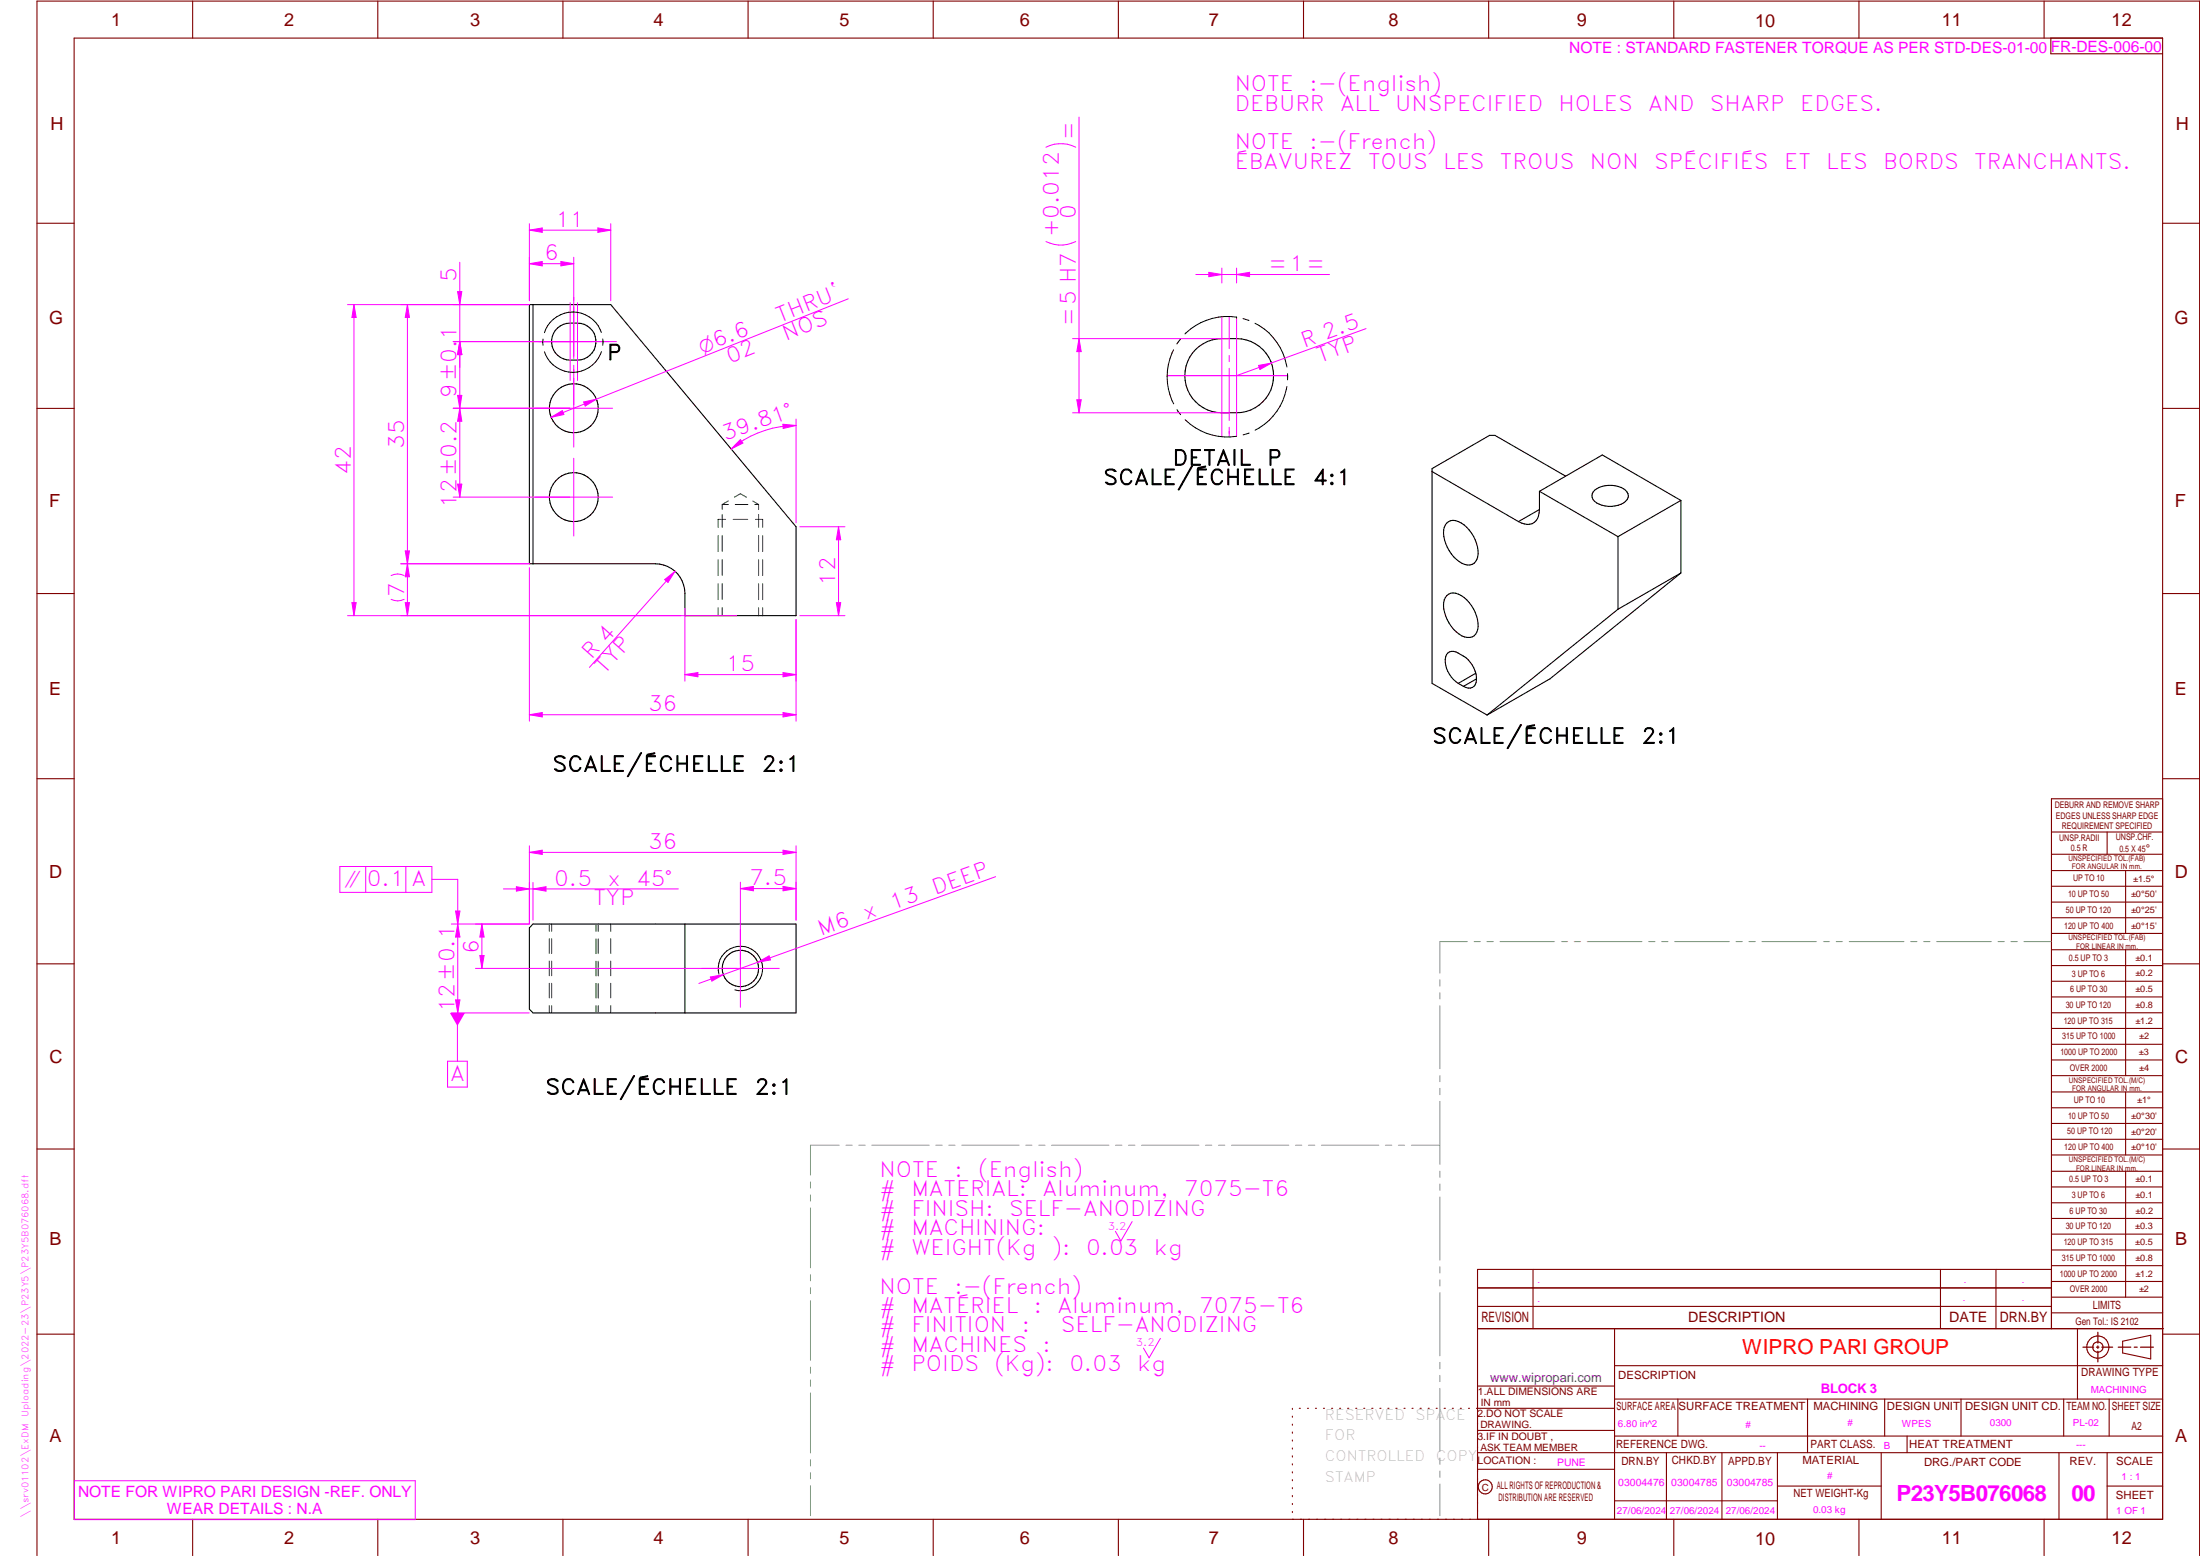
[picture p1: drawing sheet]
<svg xmlns="http://www.w3.org/2000/svg" width="594mm" height="420mm" viewBox="0 0 594 420" stroke-linecap="round" stroke-linejoin="round" font-family="sans-serif">
<g fill="none" stroke="#800000" stroke-width=".3">
<path d="M20 10.3h564v400h-564zM52 .3v10M102 .3v10M152 .3v10M202 .3v10M252 .3v10M302 .3v10M352 .3v10M402 .3v10M452 .3v10M502 .3v10M552 .3v10"/>
<path d="M553.8 10.3v4.2h30.2M10 60.3h10M584 60.3h10M10 110.3h10M584 110.3h10M10 160.3h10M584 160.3h10M10 210.3h10M584 215.7h-30v143.1M584 210.3h10M554 224.7h30M554 230.7h30"/>
<path d="M554 235.1h30M554 239.3h30M569 224.7v6M574 235.1v17M554 243.6h30M554 247.8h30M554 252.1h30M554 256.5h30M574 256.5v33.9M10 260.3h10M554 260.7h30M554 265h30"/>
<path d="M554 269.2h30M554 273.5h30M554 277.7h30M584 260.3h10M554 282h30M554 286.2h30M554 290.4h30M554 294.9h30M554 299.1h30M574 294.9v17M10 310.3h10M554 303.4h30"/>
<path d="M554 307.6h30M554 311.9h30M554 316.3h30M574 316.3v34M584 310.3h10M554 320.5h30M554 324.8h30M554 329h30M554 333.2h30M554 337.5h30M399 358.8h185.2M399 352.8h155"/>
<path d="M399 347.8h155M414 342.8v16M436 358.8v51.5M524 342.8v16M539 342.8v16M554 341.8h30M554 346h30M554 350.3h30M554 354.5h30M554 342.8h-155v67.5M561 358.8v19M10 360.3h10"/>
<path d="M399 374.3h37M436 377.8h148M453.1 377.8v10M488.1 377.8v14.5M508.9 377.8v10M529.5 377.8v10M557.3 377.8v10M569.5 377.8v10M573.2 362.2l7.6-1.6v6.3l-7.6-1.6zM584 368.8h-148M584 360.3h10M349 380.3v.3"/>
<path d="M349 382.4v.3M349 384.6v.3M349 386.7v.3M349 388.8v.3M349 391v.3M349 393.1v.3M349 395.3v.3M349 397.4v.3M349 399.5v.3M350.9 380.3h.2M353.1 380.3h.2M355.2 380.3h.3"/>
<path d="M357.4 380.3h.3M359.6 380.3h.3M361.7 380.3h.3M363.9 380.3h.3M366.1 380.3h.3M368.3 380.3h.2M370.4 380.3h.3M372.6 380.3h.3M374.8 380.3h.3M376.9 380.3h.4M379.1 380.3h.3M381.3 380.3h.3"/>
<path d="M383.4 380.3h.4M385.6 380.3h.3M387.8 380.3h.3M390 380.3h.3M392.2 380.3h.3M394.3 380.3h.3M396.5 380.3h.3M398.7 380.3h37.3M399 396.7h37M399 392.3h185M399 386.2h37M436 387.8h148"/>
<path d="M450 392.3v18M465 392.3v18M480 392.3v18M508 392.3v18M515 387.8v4.5M556 392.3v18M569 392.3v18M52 410.3v9.7M102 410.3v9.7M152 410.3v9.7M202 410.3v9.7M252 410.3v9.7"/>
<path d="M302 410.3v9.7M349 401.7v.3M349 403.8v.4M349 406v.3M349 408.1v.3M352 410.3v9.7M402 410.3v9.7M436 405.3h44M452 410.3v9.7M480 401.3h28M502 410.3v9.7M552 410.3v9.7"/>
<path d="M569 401.3h15M10 420v-419.7h584v419.7"/>
<circle cx="566.5" cy="363.7" r="1.39"/>
<circle cx="566.5" cy="363.8" r="3"/>
<circle cx="401.1" cy="401.5" r="1.9"/>
</g>
<g fill="none" stroke="#f0f" stroke-width=".27">
<path d="M143.5 92.2h22.9M154 81.7v21M154.9 80.3v.8M154.9 82.9v13.9M154.9 98.6v22.1M155.9 81.7v21M144.4 110.2h21M144.4 134.2h21M154.9 123.7v21M184.9 164.3v19.6M215 167.3v16.6M211.4 181.6l3.6 .6-3.6 .6z"/>
<path d="M199.9 251v21M189.4 261.5h21M305.7 329.9l-3 5.2-1.5-2.6M313.3 361.4l-3 5.2-1.5-2.6M20.1 399.8h92v10.5h-92z"/>
</g>
<g fill="none" stroke="#949494" stroke-width=".27">
<path d="M396.2 254.3h-7.4v8.5M398.1 254.3h1.6M401.5 254.3h1.8M405 254.3h14.8M421.6 254.3h1.7M425.1 254.3h1.7M428.6 254.3h14.8M445.2 254.3h1.7M448.7 254.3h1.7M452.2 254.3h14.8M468.8 254.3h1.7M472.3 254.3h1.7"/>
<path d="M475.8 254.3h14.8M492.4 254.3h1.7M495.8 254.3h1.8M499.4 254.3h14.7M516 254.3h1.6M519.4 254.3h1.8M522.9 254.3h14.8M539.5 254.3h1.7M543 254.3h1.7M546.5 254.3h7.4M388.8 264.5v1.8M388.8 268.1v1.6"/>
<path d="M388.8 271.6v17M388.8 290.4v1.7M388.8 293.9v1.7M388.8 297.4v17M218.9 319.2v1.6M226.6 309.2h-7.7v8.1M228.4 309.2h1.7M231.9 309.2h1.7M235.4 309.2h15.5M252.7 309.2h1.7M256.2 309.2h1.7M259.7 309.2h15.5"/>
<path d="M277 309.2h1.7M280.5 309.2h1.7M284 309.2h15.5M301.2 309.2h1.8M304.8 309.2h1.7M308.3 309.2h15.5M325.5 309.2h1.7M329.1 309.2h1.6M332.6 309.2h15.4M349.8 309.2h1.7M353.3 309.2h1.7M356.8 309.2h15.5"/>
<path d="M374.1 309.2h1.7M377.6 309.2h1.7M381.1 309.2h7.7M388.8 316.2v1.7M388.8 319.7v1.7M218.9 322.6v1.8M218.9 326.1v16.2M388.8 323.2v17.1M218.9 344.1v1.8M218.9 347.6v1.7M218.9 351.2v16.1M388.8 342.1v1.6"/>
<path d="M388.8 345.6v1.7M388.8 349v17.1M218.9 369.1v1.7M218.9 372.6v1.8M218.9 376.1v16.2M388.8 367.9v1.7M388.8 371.4v1.7M388.8 374.9v17M218.9 394.1v1.8M218.9 397.6v1.7M388.8 393.7v1.7M388.8 397.2v1.7"/>
<path d="M218.9 401.2v8.1M388.8 400.7v8.6"/>
</g>
<path d="M566.5 359.7v3M562.5 363.8h2.9M566.1 363.8h.7M566.5 363.4v.7M566.5 364.9v2.8M567.6 363.8h2.9M572 363.8h3.4M576.3 363.8h.8M578 363.8h3.5" fill="none" stroke="#800000" stroke-width=".34"/>
<g fill="none" stroke="#000" stroke-width=".3">
<path d="M143 82.3h21.9l50.1 59.9v24h-30.1v-6a8 8 0 0 0-8-8h-33.9zM143.9 82.3v69.9M150.6 88.6a7.9 7.9 0 0 1 8-.6 5 5 0 0 1 2.1 5.6 5 5 0 0 1-4.8 3.6 6.6 6.6 0 0 1-5.3-1.3 5 5 0 0 1 0-7.3zM386.7 127.3l23.3 13.5M415.7 137.6a3.6 3.6 0 0 1-2.6 4 5 5 0 0 1-3.1-.8M415.7 137.6l-5.7 3.2M415.7 132.7l17-9.8 21.2 12.2M415.7 132.7l21.2 12.2M415.7 132.7v4.9M422.8 128.6l-19.1-11h-1.5l-15.5 8.9v58l14.9 8.6M430.6 132.4a7.2 7.2 0 0 1 8.3 0 2 2 0 0 1-.5 3.4 7 7 0 0 1-8.2-.9 1.94 1.94 0 0 1 .4-2.5zM453.9 135.1v19.6"/>
<path d="M453.9 135.1l-17 9.8M390.7 141.2a2.96 2.96 0 0 1 3.9 0 9.8 9.8 0 0 1 4.4 9.2 2.68 2.68 0 0 1-4.2 1.7 9.8 9.8 0 0 1-4.8-9.7zM436.9 144.9v19.6M453.9 154.7l-17 9.8M453.9 154.7l-35.4 28.6-16.9 9.8M390.7 160.8a2.96 2.96 0 0 1 3.9 0 9.8 9.8 0 0 1 4.4 9.2 2.68 2.68 0 0 1-4.2 1.7 9.8 9.8 0 0 1-4.8-9.7zM436.9 164.5l-35.3 28.6M393.8 184.5l1.4 .8M393.8 184.5a7.3 7.3 0 0 1-3.4-7.2 2.03 2.03 0 0 1 3.4-.9 7.7 7.7 0 0 1 4.8 7.9 2.08 2.08 0 0 1-3.4 1M398.5 181.8l-4.7 2.7M398.7 183.3l-3.5 2M143.9 249.5h71.1v24h-71.1l-.9-1v-22z"/>
<path d="M184.9 249.5v24"/>
<circle cx="154.9" cy="110.2" r="6.6"/>
<circle cx="154.9" cy="134.2" r="6.6"/>
<circle cx="199.9" cy="261.5" r="4.9"/>
</g>
<g fill="none" stroke="#008000" stroke-width=".27">
<path d="M195 136.2h1.7M195 136.2v1.3M195 138.9v3.5M196.7 135.3l-1.7 .9M198.3 134.2l1.6-.9 1.7 1M198.5 136.2h3.5M203.3 135.3l1.5 .9M203.8 136.2h1M204.8 136.2v1.4M204.8 138.9v3.5M193.9 144.6v4.3M193.9 151.1v4.3"/>
<path d="M193.9 157.6v4.3M195 144.6v4.3M195 151.1v4.3M195 157.6v4.3M196 140.3h-2.1v2.1M198 140.3h3.9M204 140.3h1.9v2.1M204.8 144.6v4.3M204.8 151.1v4.3M204.8 157.6v4.3M205.9 144.6v4.3M205.9 151.1v4.3"/>
<path d="M205.9 157.6v4.3M193.9 164.1v2.1M195 164.1v2.1M204.8 164.1v2.1M205.9 164.1v2.1M148.3 249.5v2M148.3 253.5v4M148.3 259.5v4M149 249.5v2M149 253.5v4M149 259.5v4M160.9 249.5v2"/>
<path d="M160.9 253.5v4M160.9 259.5v4M161.5 249.5v2M161.5 253.5v4M161.5 259.5v4M164.9 249.5v2M164.9 253.5v4M164.9 259.5v4M148.3 265.5v4M148.3 271.5v2M149 265.5v4M149 271.5v2"/>
<path d="M160.9 265.6v3.9M160.9 271.6v1.9M161.5 265.6v3.9M161.5 271.6v1.9M164.9 265.5v4M164.9 271.5v2"/>
</g>
<path d="M194.1 263.1a6 6 0 0 1 5.3-7.6 6 6 0 0 1 6.5 6.5 6 6 0 0 1-7.5 5.3" fill="none" stroke="#000" stroke-width=".27"/>
<path d="M211.4 181.6l3.6 .6-3.6 .6z" fill="#f0f"/>
<path d="M184.9 182.2l3.6-.6v1.2z" fill="none" stroke="#f0f" stroke-width=".27"/>
<path d="M184.9 182.2l3.6-.6v1.2z" fill="#f0f"/>
<path d="M143 153.3v41.4M215 167.3v27.4M184.9 182.2h30.1M211.4 192.4l3.6 .6-3.6 .6z" fill="none" stroke="#f0f" stroke-width=".27"/>
<path d="M211.4 192.4l3.6 .6-3.6 .6z" fill="#f0f"/>
<path d="M143 193l3.4-.6v1.2z" fill="none" stroke="#f0f" stroke-width=".27"/>
<path d="M143 193l3.4-.6v1.2z" fill="#f0f"/>
<path d="M216 142.2h12.2M216 166.2h12.2M225.8 162.7h1.2l-.6 3.5zM143 193h72" fill="none" stroke="#f0f" stroke-width=".27"/>
<path d="M225.8 162.7h1.2l-.6 3.5z" fill="#f0f"/>
<path d="M226.4 142.2l.6 3.6h-1.2z" fill="none" stroke="#f0f" stroke-width=".27"/>
<path d="M226.4 142.2l.6 3.6h-1.2z" fill="#f0f"/>
<path d="M143 62.1l3.4-.5v1.1zM143 60.4v20.8M164.9 60.4v20.8M226.4 142.2v24" fill="none" stroke="#f0f" stroke-width=".27"/>
<path d="M143 62.1l3.4-.5v1.1z" fill="#f0f"/>
<path d="M161.5 61.6l3.4 .5-3.4 .6z" fill="none" stroke="#f0f" stroke-width=".27"/>
<path d="M161.5 61.6l3.4 .5-3.4 .6z" fill="#f0f"/>
<path d="M143 71.2l3.4-.6v1.2zM143 62.1h21.9M143 69.5v11.7M154.9 69.5v26.7" fill="none" stroke="#f0f" stroke-width=".27"/>
<path d="M143 71.2l3.4-.6v1.2z" fill="#f0f"/>
<path d="M151.5 70.6l3.4 .6-3.4 .6z" fill="none" stroke="#f0f" stroke-width=".27"/>
<path d="M151.5 70.6l3.4 .6-3.4 .6z" fill="#f0f"/>
<path d="M143 71.2h11.9M122.4 92.2h32.5M124.2 92.2l.5 3.6h-1.1zM122.4 110.2h31.5" fill="none" stroke="#f0f" stroke-width=".27"/>
<path d="M124.2 92.2l.5 3.6h-1.1z" fill="#f0f"/>
<path d="M123.6 106.8h1.1l-.5 3.4z" fill="none" stroke="#f0f" stroke-width=".27"/>
<path d="M123.6 106.8h1.1l-.5 3.4z" fill="#f0f"/>
<path d="M124.2 92.2v18M122.4 110.2h31.5M124.2 110.2l.5 3.5h-1.1zM122.4 134.2h31.5" fill="none" stroke="#f0f" stroke-width=".27"/>
<path d="M124.2 110.2l.5 3.5h-1.1z" fill="#f0f"/>
<path d="M123.6 130.7h1.1l-.5 3.5z" fill="none" stroke="#f0f" stroke-width=".27"/>
<path d="M123.6 130.7h1.1l-.5 3.5z" fill="#f0f"/>
<path d="M122.4 92.2h37.5M122.4 82.3h20.5M124.2 92.2l.5 3.6h-1.1zM124.2 110.2v24" fill="none" stroke="#f0f" stroke-width=".27"/>
<path d="M124.2 92.2l.5 3.6h-1.1z" fill="#f0f"/>
<path d="M123.6 78.7h1.1l-.5 3.6z" fill="none" stroke="#f0f" stroke-width=".27"/>
<path d="M123.6 78.7h1.1l-.5 3.6z" fill="#f0f"/>
<path d="M124.2 70.8v28.4M108.2 82.3h34.7M110 82.3l.6 3.4h-1.2zM108.2 152.2h34.7" fill="none" stroke="#f0f" stroke-width=".27"/>
<path d="M110 82.3l.6 3.4h-1.2z" fill="#f0f"/>
<path d="M109.4 148.8h1.2l-.6 3.4z" fill="none" stroke="#f0f" stroke-width=".27"/>
<path d="M109.4 148.8h1.2l-.6 3.4z" fill="#f0f"/>
<path d="M110 82.3v69.9M121.9 249.5h21M123.6 249.5l.6 3.5h-1.2zM121.9 273.5h21" fill="none" stroke="#f0f" stroke-width=".27"/>
<path d="M123.6 249.5l.6 3.5h-1.2z" fill="#f0f"/>
<path d="M123 270h1.2l-.6 3.5z" fill="none" stroke="#f0f" stroke-width=".27"/>
<path d="M123 270h1.2l-.6 3.5z" fill="#f0f"/>
<path d="M123.6 249.5v24M128.4 249.5h14.5M130.1 249.5l.6 3.5h-1.1zM128.4 261.5h70.5" fill="none" stroke="#f0f" stroke-width=".27"/>
<path d="M130.1 249.5l.6 3.5h-1.1z" fill="#f0f"/>
<path d="M129.6 258h1.1l-.6 3.5z" fill="none" stroke="#f0f" stroke-width=".27"/>
<path d="M129.6 258h1.1l-.6 3.5z" fill="#f0f"/>
<path d="M199.9 238.2v22.3M211.4 239.4l3.6 .5-3.6 .6zM215 238.2v10.3M130.1 249.5v12" fill="none" stroke="#f0f" stroke-width=".27"/>
<path d="M211.4 239.4l3.6 .5-3.6 .6z" fill="#f0f"/>
<path d="M199.9 239.9l3.5-.5v1.1z" fill="none" stroke="#f0f" stroke-width=".27"/>
<path d="M199.9 239.9l3.5-.5v1.1z" fill="#f0f"/>
<path d="M143 228.4v21.1M199.9 239.9h15.1M211.4 229.6l3.6 .6-3.6 .5zM215 228.4v20.1" fill="none" stroke="#f0f" stroke-width=".27"/>
<path d="M211.4 229.6l3.6 .6-3.6 .5z" fill="#f0f"/>
<path d="M143 230.2l3.4-.6v1.1z" fill="none" stroke="#f0f" stroke-width=".27"/>
<path d="M143 230.2l3.4-.6v1.1z" fill="#f0f"/>
<path d="M139.4 239.4l3.6 .6-3.6 .6zM143 230.2h72M143 238.3v11.2M143.9 238.3v10.2" fill="none" stroke="#f0f" stroke-width=".27"/>
<path d="M139.4 239.4l3.6 .6-3.6 .6z" fill="#f0f"/>
<path d="M143.9 240l3.5-.6v1.2z" fill="none" stroke="#f0f" stroke-width=".27"/>
<path d="M143.9 240l3.5-.6v1.2z" fill="#f0f"/>
<path d="M268.9 236.7l-80.2 28.9M135.9 240h47.3M191.8 263.8l3.5-.6-3.1 1.7z" fill="none" stroke="#f0f" stroke-width=".27"/>
<path d="M191.8 263.8l3.5-.6-3.1 1.7z" fill="#f0f"/>
<path d="M204.6 259.8l3.1-1.7 .4 1.1z" fill="none" stroke="#f0f" stroke-width=".27"/>
<path d="M204.6 259.8l3.1-1.7 .4 1.1z" fill="#f0f"/>
<path d="M179.5 156.5l2.8-2.2-1.9 3zM182.3 154.3l-23.1 25.9" fill="none" stroke="#f0f" stroke-width=".27"/>
<path d="M179.5 156.5l2.8-2.2-1.9 3z" fill="#f0f"/>
<path d="M93.8 82.3h49.1M93.8 166.2h105.1M95 162.7h1.2l-.6 3.5z" fill="none" stroke="#f0f" stroke-width=".27"/>
<path d="M95 162.7h1.2l-.6 3.5z" fill="#f0f"/>
<path d="M95.6 82.3l.6 3.4h-1.2z" fill="none" stroke="#f0f" stroke-width=".27"/>
<path d="M95.6 82.3l.6 3.4h-1.2z" fill="#f0f"/>
<path d="M95.6 82.3v83.9M229.1 80.7l-80.3 32M148.8 112.7l3-1.8 .5 1z" fill="none" stroke="#f0f" stroke-width=".27"/>
<path d="M148.8 112.7l3-1.8 .5 1z" fill="#f0f"/>
<path d="M157.6 108.5l3.5-.7-3.1 1.8z" fill="none" stroke="#f0f" stroke-width=".27"/>
<path d="M157.6 108.5l3.5-.7-3.1 1.8z" fill="#f0f"/>
<g fill="none" stroke="#000" stroke-width=".27">
<path d="M146.6 91.6v1.7M162.4 89.8a8.1 8.1 0 0 0-7.7-5.6 8.1 8.1 0 0 0-7.7 5.6M162.4 95a8.1 8.1 0 0 1-7.7 5.5 8.1 8.1 0 0 1-7.7-5.5M162.8 91.5v1.7M316.9 94.4a16.1 16.1 0 0 0 0 14.7M318.8 91.5l-1 1.4M333.9 85.6h.1M333.9 85.6a16.4 16.4 0 0 0-13.9 4.6M335.7 86l1.6 .5M338.9 87.3a16.3 16.3 0 0 1 8.6 11.8M317.8 110.6l1 1.4M320 113.3a16.1 16.1 0 0 0 13.9 4.5"/>
<path d="M337.3 116.9l-1.6 .5M347.5 104.4a16.1 16.1 0 0 1-8.6 11.8M347.7 100.9v1.7"/>
</g>
<path d="M322.9 94.4a9.9 9.9 0 0 1 7-3 14.6 14.6 0 0 1 9 1.4 10 10 0 0 1 4.7 11.2 10 10 0 0 1-9.7 7.5 14.6 14.6 0 0 1-9-1.4 10 10 0 0 1-2-15.7z" fill="none" stroke="#000" stroke-width=".3"/>
<path d="M326.4 73.5l3.5 .6-3.5 .6zM329.9 72.4v4M333.9 72.4v4M329.9 85.6v32.3M331.9 85.5v8.6M331.9 96v1.7M331.9 99.4v14.1M333.9 85.6v32.2M315.2 101.4h32.5M331.9 115.4v2.6" fill="none" stroke="#f0f" stroke-width=".27"/>
<path d="M326.4 73.5l3.5 .6-3.5 .6z" fill="#f0f"/>
<path d="M333.9 74.1l3.5-.6v1.2z" fill="none" stroke="#f0f" stroke-width=".27"/>
<path d="M333.9 74.1l3.5-.6v1.2z" fill="#f0f"/>
<path d="M282.4 39.8a9 9 0 0 1 8.1 0M282.4 65.2a9 9 0 0 0 8.1 0M322.9 74.1h36.1M289.6 91.4h42.4M291.4 91.4l.6 3.6h-1.2zM289.6 111.5h42.4" fill="none" stroke="#f0f" stroke-width=".27"/>
<path d="M291.4 91.4l.6 3.6h-1.2z" fill="#f0f"/>
<path d="M290.8 107.9h1.2l-.6 3.6z" fill="none" stroke="#f0f" stroke-width=".27"/>
<path d="M290.8 107.9h1.2l-.6 3.6z" fill="#f0f"/>
<path d="M291.4 31.6v79.9M339.8 98.7l3.5-.7-3.1 1.8zM368.9 88.7l-35 12.7" fill="none" stroke="#f0f" stroke-width=".27"/>
<path d="M339.8 98.7l3.5-.7-3.1 1.8z" fill="#f0f"/>
<path d="M105.6 155.4a3.9 3.9 0 0 1 3.5 0M108.2 152.2h34.7M105.6 161.8a3.9 3.9 0 0 0 3.5 0M108.2 166.2h75.7M109.4 162.7h1.2l-.6 3.5z" fill="none" stroke="#f0f" stroke-width=".27"/>
<path d="M109.4 162.7h1.2l-.6 3.5z" fill="#f0f"/>
<path d="M110 152.2l.6 3.5h-1.2z" fill="none" stroke="#f0f" stroke-width=".27"/>
<path d="M110 152.2l.6 3.5h-1.2z" fill="#f0f"/>
<path d="M211.4 114.6l3.6 .3-3.5 .8zM215 113.2v28M110 152.2v14" fill="none" stroke="#f0f" stroke-width=".27"/>
<path d="M211.4 114.6l3.6 .3-3.5 .8z" fill="#f0f"/>
<path d="M199.9 118.7l.7 .9-3.2 1.6z" fill="none" stroke="#f0f" stroke-width=".27"/>
<path d="M199.9 118.7l.7 .9-3.2 1.6z" fill="#f0f"/>
<path d="M215 114.9a27.5 27.5 0 0 0-17.6 6.3M123.5 273.5v13.1" fill="none" stroke="#f0f" stroke-width=".27"/>
<path d="M121.5 273.5h4.1l-2.1 3.5z" fill="#f0f"/>
<path d="M123.6 237.4v12.1M120.9 286.6h5.3v6.9h-5.3z" fill="none" stroke="#f0f" stroke-width=".27"/>
<path d="M123 246h1.2l-.6 3.5z" fill="#f0f"/>
<path d="M91.8 234h24.8v7h-24.8zM98.8 234v7M109.6 234v7M116.6 237.4h7M123 246h1.2l-.6 3.5z" fill="none" stroke="#f0f" stroke-width=".27"/>
<g font-size="6" fill="#f0f">
<text x="512.1" y="405.2">P23Y5B076068</text>
<text x="559.4" y="405.2">00</text>
</g>
<g font-size="5.7" fill="#f0f">
<text x="333.4" y="24.6">NOTE</text>
<text x="333.4" y="29.8">DEBURR</text>
<text x="353.6" y="24.6">:-(English)</text>
<text x="361.9" y="29.8">ALL</text>
<text x="376.8" y="29.8">UNSPECIFIED</text>
<text x="420.9" y="29.8">HOLES</text>
<text x="445.1" y="29.8">AND</text>
<text x="461.7" y="29.8">SHARP</text>
<text x="486.1" y="29.8">EDGES.</text>
<text x="290.5" y="37.8" transform="rotate(-90 290.5 37.8)">=</text>
<text x="333.4" y="40.3">NOTE</text>
<text x="353.6" y="40.3">:-(French)</text>
<text x="333.4" y="45.6">ÉBAVUREZ</text>
<text x="369.4" y="45.6">TOUS</text>
<text x="389.7" y="45.6">LES</text>
<text x="405" y="45.6">TROUS</text>
<text x="429.3" y="45.6">NON</text>
<text x="446.7" y="45.6">SPÉCIFIÉS</text>
<text x="481.8" y="45.6">ET</text>
<text x="493.1" y="45.6">LES</text>
<text x="508.5" y="45.6">BORDS</text>
<text x="533.1" y="45.6">TRANCHANTS.</text>
<text x="290.5" y="59" transform="rotate(-90 290.5 59)">0</text>
<text x="150" y="61.3">11</text>
<text x="286" y="64" transform="rotate(-90 286 64)">+0.012</text>
<text x="147" y="70.3">6</text>
<text x="123.3" y="76" transform="rotate(-90 123.3 76)">5</text>
<text x="342.5" y="73.3">=1=</text>
<text x="210.5" y="87.2" transform="rotate(-22 210.5 87.2)">THRU`</text>
<text x="290.5" y="88.1" transform="rotate(-90 290.5 88.1)">=5 H7</text>
<text x="212.2" y="92.2" transform="rotate(-22 212.2 92.2)">NOS</text>
<text x="352.2" y="93.9" transform="rotate(-20 352.2 93.9)">R 2.5</text>
<text x="197.1" y="98.2" transform="rotate(-22 197.1 98.2)">02</text>
<text x="356.4" y="97.9" transform="rotate(-20 356.4 97.9)">TYP</text>
<text x="123.3" y="107.5" transform="rotate(-90 123.3 107.5)">9±0.1</text>
<text x="195.8" y="119.2" transform="rotate(-20 195.8 119.2)">39.81°</text>
<text x="109.1" y="121.2" transform="rotate(-90 109.1 121.2)">35</text>
<text x="94.7" y="128.2" transform="rotate(-90 94.7 128.2)">42</text>
<text x="123.3" y="137.2" transform="rotate(-90 123.3 137.2)">12±0.2</text>
<text x="109.1" y="161.2" transform="rotate(-90 109.1 161.2)">7</text>
<text x="225.5" y="158.2" transform="rotate(-90 225.5 158.2)">12</text>
<text x="159.7" y="178.3" transform="rotate(-48 159.7 178.3)">R 4</text>
<text x="163.2" y="182.2" transform="rotate(-48 163.2 182.2)">TYP</text>
<text x="196" y="181.3">15</text>
<text x="175" y="192.1">36</text>
<text x="175" y="229.3">36</text>
<text x="99.1" y="239.2">0.1 A</text>
<text x="149.7" y="239.2">0.5</text>
<text x="164" y="239.2">x</text>
<text x="171.8" y="239.2">45°</text>
<text x="202.3" y="239.1">7.5</text>
<text x="160.2" y="244.4">TYP</text>
<text x="241.1" y="245.8" transform="rotate(-20 241.1 245.8)">13</text>
<text x="252.5" y="241.7" transform="rotate(-20 252.5 241.7)">DEEP</text>
<text x="233.8" y="248.5" transform="rotate(-20 233.8 248.5)">x</text>
<text x="129.3" y="257.5" transform="rotate(-90 129.3 257.5)">6</text>
<text x="221.7" y="252.8" transform="rotate(-20 221.7 252.8)">M6</text>
<text x="122.7" y="273.4" transform="rotate(-90 122.7 273.4)">12±0.1</text>
<text x="121.5" y="291.8">A</text>
<text x="237.5" y="317.8">NOTE</text>
<text x="257.7" y="317.8">:</text>
<text x="264.1" y="317.8">(English)</text>
<text x="237.5" y="323">#</text>
<text x="246.1" y="323">MATERIAL:</text>
<text x="281.5" y="323">Aluminum,</text>
<text x="319.8" y="323">7075-T6</text>
<text x="237.5" y="328.3">#</text>
<text x="246.1" y="328.3">FINISH:</text>
<text x="272.5" y="328.3">SELF-ANODIZING</text>
<text x="237.5" y="333.5">#</text>
<text x="246.1" y="333.5">MACHINING:</text>
<text x="237.5" y="338.8">#</text>
<text x="246.1" y="338.8">WEIGHT(Kg</text>
<text x="284" y="338.8">):</text>
<text x="293.3" y="338.8">0.03</text>
<text x="311.6" y="338.8">kg</text>
<text x="237.5" y="349.3">NOTE</text>
<text x="257.7" y="349.3">:-(French)</text>
<text x="237.5" y="354.5">#</text>
<text x="237.5" y="359.8">#</text>
<text x="246.1" y="359.8">FINITION</text>
<text x="246.1" y="354.5">MATÉRIEL</text>
<text x="275.9" y="359.8">:</text>
<text x="279.2" y="354.5">:</text>
<text x="285.6" y="354.5">Aluminum,</text>
<text x="286.5" y="359.8">SELF-ANODIZING</text>
<text x="323.8" y="354.5">7075-T6</text>
<text x="237.5" y="365">#</text>
<text x="246.1" y="365">MACHINES</text>
<text x="281.5" y="365">:</text>
<text x="237.5" y="370.3">#</text>
<text x="246.1" y="370.3">POIDS</text>
<text x="268.5" y="370.3">(Kg):</text>
<text x="288.8" y="370.3">0.03</text>
<text x="307.1" y="370.3">kg</text>
</g>
<g font-size="5.7">
<text x="163.9" y="97.2">P</text>
<text x="316.6" y="125.6">DETAIL</text>
<text x="342.2" y="125.6">P</text>
<text x="297.9" y="130.9">SCALE/ÉCHELLE</text>
<text x="354.5" y="130.9">4:1</text>
<text x="386.8" y="200.7">SCALE/ÉCHELLE</text>
<text x="443.3" y="200.7">2:1</text>
<text x="149.2" y="208.3">SCALE/ÉCHELLE</text>
<text x="205.7" y="208.3">2:1</text>
<text x="147.3" y="295.5">SCALE/ÉCHELLE</text>
<text x="203.8" y="295.5">2:1</text>
</g>
<text font-size="5.6" fill="#f00" x="470.5" y="365.5">WIPRO PARI GROUP</text>
<g font-size="5.4" fill="#f0f">
<text x="189.6" y="95.5" transform="rotate(-22 189.6 95.5)">O6.6</text>
<text x="93" y="239.2">i</text>
</g>
<g font-size="4.9" fill="#800000">
<text x="30" y="6.9">1</text>
<text x="76.7" y="6.9">2</text>
<text x="127" y="6.9">3</text>
<text x="176.5" y="6.9">4</text>
<text x="226.7" y="6.9">5</text>
<text x="275.4" y="6.9">6</text>
<text x="326.4" y="6.9">7</text>
<text x="375" y="6.9">8</text>
<text x="425.8" y="6.9">9</text>
<text x="473.9" y="7.3">10</text>
<text x="524.3" y="6.9">11</text>
<text x="570.2" y="6.9">12</text>
<text x="13.6" y="35.1">H</text>
<text x="587.6" y="35.1">H</text>
<text x="13.2" y="87.5">G</text>
<text x="587.2" y="87.5">G</text>
<text x="13.2" y="137">F</text>
<text x="587.2" y="137">F</text>
<text x="13.2" y="187.6">E</text>
<text x="587.2" y="187.6">E</text>
<text x="13.2" y="237">D</text>
<text x="587.2" y="237">D</text>
<text x="13.4" y="287.1">C</text>
<text x="587.4" y="287.1">C</text>
<text x="13.4" y="336.2">B</text>
<text x="587.4" y="336.2">B</text>
<text x="13.4" y="389.3">A</text>
<text x="587.4" y="389.3">A</text>
<text x="30" y="416.9">1</text>
<text x="76.7" y="416.9">2</text>
<text x="127" y="416.9">3</text>
<text x="176.5" y="416.9">4</text>
<text x="226.7" y="416.9">5</text>
<text x="275.4" y="416.9">6</text>
<text x="326.4" y="416.9">7</text>
<text x="375" y="416.9">8</text>
<text x="425.8" y="416.9">9</text>
<text x="473.9" y="417.3">10</text>
<text x="524.3" y="416.9">11</text>
<text x="570.2" y="416.9">12</text>
</g>
<g font-size="4.2" fill="#f0f">
<text x="423.7" y="14.3">NOTE : STANDARD FASTENER TORQUE AS PER STD-DES-01-00</text>
<text x="553.8" y="14">FR-DES-006-00</text>
<text x="21.1" y="404.3">NOTE FOR WIPRO PARI DESIGN -REF. ONLY</text>
<text x="45.1" y="408.8">WEAR DETAILS : N.A</text>
</g>
<g font-size="3.9" fill="#800000">
<text x="400" y="357.1">REVISION</text>
<text x="455.9" y="357.1">DESCRIPTION</text>
<text x="526.4" y="357.1">DATE</text>
<text x="540" y="357.1">DRN.BY</text>
</g>
<g font-size="3.9" fill="#c0c0c0">
<text x="357.8" y="383.3">RESERVED</text>
<text x="382.3" y="383.3">SPACE</text>
<text x="357.8" y="388.9">FOR</text>
<text x="357.8" y="394.5">CONTROLLED</text>
<text x="387.8" y="394.5">COPY</text>
<text x="357.8" y="400">STAMP</text>
</g>
<text font-size="3.6" fill="#f0f" x="491.7" y="376.1">BLOCK 3</text>
<text font-size="3.5" fill="#00f" x="402.4" y="373.3">www.wipropari.com</text>
<g font-size="3.1" fill="#800000">
<text x="565.1" y="353.5">LIMITS</text>
<text x="562" y="371.7">DRAWING TYPE</text>
<text x="437" y="372.3">DESCRIPTION</text>
<text x="436.5" y="380.8">SURFACE AREA</text>
<text x="453.3" y="380.8">SURFACE TREATMENT</text>
<text x="489.7" y="380.8">MACHINING</text>
<text x="509.5" y="380.8">DESIGN UNIT</text>
<text x="530.6" y="380.8">DESIGN UNIT CD.</text>
<text x="558" y="380.6">TEAM NO.</text>
<text x="570.3" y="380.7">SHEET SIZE</text>
<text x="575.6" y="386.1">A2</text>
<text x="436.4" y="391.1">REFERENCE DWG.</text>
<text x="437.8" y="395.5">DRN.BY</text>
<text x="451.4" y="395.4">CHKD.BY</text>
<text x="466.6" y="395.5">APPD.BY</text>
<text x="486.7" y="395.4">MATERIAL</text>
<text x="488.9" y="390.9">PART CLASS.</text>
<text x="515.6" y="390.9">HEAT TREATMENT</text>
<text x="519.6" y="395.9">DRG./PART CODE</text>
<text x="558.9" y="395.5">REV.</text>
<text x="571.4" y="395.6">SCALE</text>
<text x="484.3" y="404.2">NET WEIGHT-Kg</text>
<text x="571.4" y="404.7">SHEET</text>
</g>
<text font-size="3" fill="#800000" x="579.5" y="230.1">°</text>
<g font-size="2.8" fill="#f0f">
<text x="299.1" y="332.1">3.2</text>
<text x="306.7" y="363.6">3.2</text>
<text x="420.5" y="396">PUNE</text>
<text x="437" y="401.2">03004476</text>
<text x="451.3" y="401.2">03004785</text>
<text x="466.3" y="401.2">03004785</text>
</g>
<g font-size="2.8" fill="#800000">
<text x="560.4" y="357.7">Gen Tol.: IS 2102</text>
<text x="399.1" y="376.6">1.ALL DIMENSIONS ARE</text>
<text x="399" y="382.7">2.DO NOT SCALE</text>
<text x="399" y="388.7">3.IF IN DOUBT ,</text>
<text x="399" y="395.4">LOCATION :</text>
<text x="404.2" y="402">ALL RIGHTS OF REPRODUCTION &amp;</text>
<text x="404.7" y="405.4">DISTRIBUTION ARE RESERVED</text>
</g>
<g font-size="2.7" fill="#f0f">
<text x="564.6" y="376.2">MACHINING</text>
<text x="436.9" y="385.4">6.80 in^2</text>
<text x="471.4" y="385.5">#</text>
<text x="498.9" y="385">#</text>
<text x="513.6" y="385.3">WPES</text>
<text x="537.3" y="385.1">0300</text>
<text x="559.7" y="385.1">PL-02</text>
<text x="475.1" y="391.2">--</text>
<text x="508.7" y="391.2">B</text>
<text x="560.6" y="391.1">---</text>
<text x="493.4" y="399.5">#</text>
<text x="572.8" y="399.7">1 : 1</text>
<text x="436.6" y="408.7">27/06/2024</text>
<text x="450.9" y="408.8">27/06/2024</text>
<text x="466" y="408.9">27/06/2024</text>
<text x="489.6" y="408.5">0.03 kg</text>
<text x="571.4" y="408.7">1 OF 1</text>
</g>
<g font-size="2.7" fill="#800000">
<text x="399.9" y="379.7">IN mm</text>
<text x="399.7" y="385.7">DRAWING.</text>
<text x="399.7" y="391.8">ASK TEAM MEMBER</text>
<text x="400.1" y="402.5">C</text>
</g>
<g font-size="2.5" fill="#800000">
<text x="554.9" y="218.3">DEBURR AND REMOVE SHARP</text>
<text x="555.2" y="221">EDGES UNLESS SHARP EDGE</text>
<text x="556.1" y="227.1">UNSP.RADII</text>
<text x="556.8" y="223.8">REQUIREMENT SPECIFIED</text>
<text x="571.4" y="226.9">UNSP.CHF.</text>
<text x="559.2" y="229.9">0.5 R</text>
<text x="572.3" y="230.1">0.5 X 45</text>
<text x="559.8" y="238">UP TO 10</text>
<text x="576.1" y="238.1">±1.5°</text>
<text x="558.5" y="242.2">10 UP TO 50</text>
<text x="575.5" y="242.3">±0°50'</text>
<text x="557.4" y="250.7">120 UP TO 400</text>
<text x="557.9" y="246.5">50 UP TO 120</text>
<text x="575.5" y="250.7">±0°15'</text>
<text x="575.5" y="246.5">±0°25'</text>
<text x="558.7" y="259.4">0.5 UP TO 3</text>
<text x="559.5" y="263.7">3 UP TO 6</text>
<text x="576.6" y="263.6">±0.2</text>
<text x="576.6" y="259.4">±0.1</text>
<text x="559" y="267.9">6 UP TO 30</text>
<text x="576.6" y="267.9">±0.5</text>
<text x="557.8" y="272.2">30 UP TO 120</text>
<text x="576.6" y="272.2">±0.8</text>
<text x="556.9" y="280.7">315 UP TO 1000</text>
<text x="557.3" y="276.4">120 UP TO 315</text>
<text x="576.6" y="276.4">±1.2</text>
<text x="577.7" y="280.7">±2</text>
<text x="556.4" y="284.9">1000 UP TO 2000</text>
<text x="577.6" y="284.9">±3</text>
<text x="558.9" y="289.2">OVER 2000</text>
<text x="577.7" y="289.3">±4</text>
<text x="560" y="297.9">UP TO 10</text>
<text x="577.1" y="297.9">±1°</text>
<text x="558.5" y="302.1">10 UP TO 50</text>
<text x="575.5" y="302.1">±0°30'</text>
<text x="557.4" y="310.6">120 UP TO 400</text>
<text x="558.2" y="306.3">50 UP TO 120</text>
<text x="575.5" y="310.6">±0°10'</text>
<text x="575.5" y="306.4">±0°20'</text>
<text x="558.8" y="319.2">0.5 UP TO 3</text>
<text x="559.4" y="323.4">3 UP TO 6</text>
<text x="576.6" y="319.2">±0.1</text>
<text x="576.6" y="323.5">±0.1</text>
<text x="558.9" y="327.7">6 UP TO 30</text>
<text x="576.7" y="327.7">±0.2</text>
<text x="557.8" y="332">30 UP TO 120</text>
<text x="576.6" y="332">±0.3</text>
<text x="556.8" y="340.5">315 UP TO 1000</text>
<text x="557.3" y="336.3">120 UP TO 315</text>
<text x="576.6" y="336.3">±0.5</text>
<text x="576.6" y="340.5">±0.8</text>
<text x="556.2" y="344.7">1000 UP TO 2000</text>
<text x="576.6" y="344.7">±1.2</text>
<text x="558.9" y="349">OVER 2000</text>
<text x="577.6" y="349">±2</text>
</g>
<g font-size="2.5" fill="#f0f">
<text x="415.2" y="346.4">.</text>
<text x="530.3" y="346.5">.</text>
<text x="545.9" y="346.4">.</text>
<text x="415.2" y="351.5">.</text>
<text x="530" y="351.3">.</text>
<text x="545.9" y="351.4">.</text>
</g>
<g font-size="2.4" fill="#f0f">
<text x="7.7" y="382.7" transform="rotate(-90 7.7 382.7)">Uploading\2022-23\P23Y5\P23Y5B076068.dft</text>
<text x="7.7" y="409.8" transform="rotate(-90 7.7 409.8)">\\srv01102\ExDM</text>
</g>
<g font-size="2.1" fill="#800000">
<text x="558.5" y="232.4">UNSPECIFIED TOL.(FAB)</text>
<text x="559.5" y="234.7">FOR ANGULAR IN mm.</text>
<text x="558.6" y="253.9">UNSPECIFIED TOL.(FAB)</text>
<text x="560.7" y="256.3">FOR LINEAR IN mm.</text>
<text x="558.7" y="292.3">UNSPECIFIED TOL.(M/C)</text>
<text x="559.6" y="294.7">FOR ANGULAR IN mm.</text>
<text x="558.7" y="313.7">UNSPECIFIED TOL.(M/C)</text>
<text x="560.6" y="316.1">FOR LINEAR IN mm.</text>
</g>
</svg>
